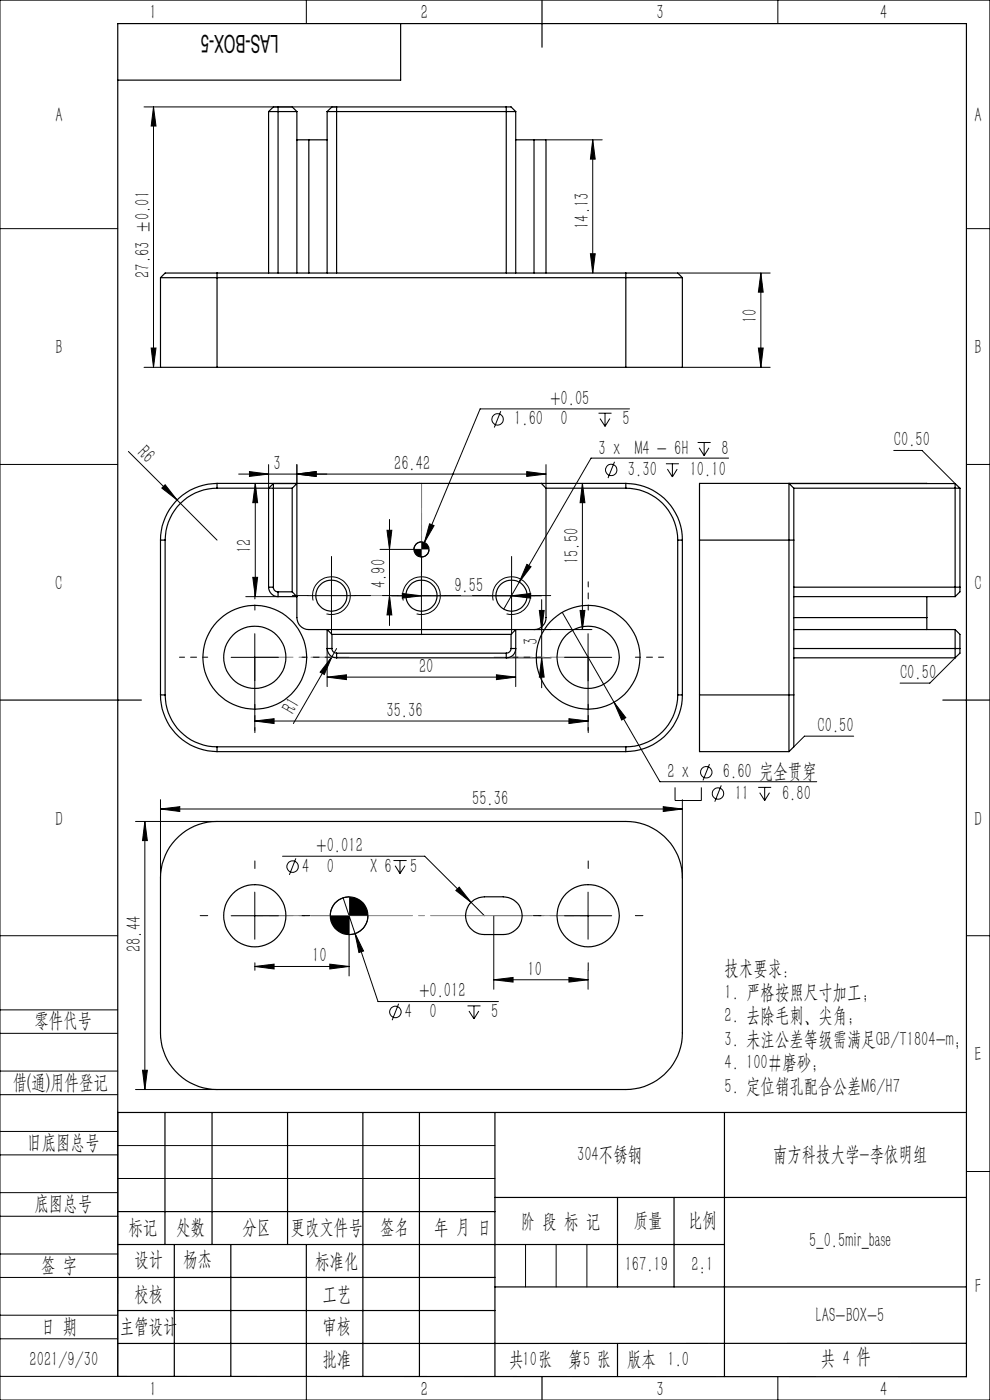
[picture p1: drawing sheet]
<svg xmlns="http://www.w3.org/2000/svg" width="210mm" height="297mm" viewBox="0 0 210 297" stroke-linecap="round" stroke-linejoin="round" font-family="sans-serif">
<g fill="none" stroke="#000" stroke-width=".21">
<path d="M0 0h210v297h-210zM65 0v5M165 0v5M30.6 22.7h40.8M32.6 22.7v55.2M32.6 22.7l.5 4h-1zM115.8 29.7h11.9M125.7 29.7v28.2M125.7 29.7l.6 4.1h-1.1zM0 48.5h25M125.2 53.8h1.1l-.6 4.1zM143.8 57.9h19.6"/>
<path d="M161.4 57.9l.5 4.1h-1zM161.4 57.9v20M205 48.5h5M30.6 77.9h3.4M32.1 73.8h1l-.5 4.1zM144.7 77.9h18.7M160.9 73.8h1l-.5 4.1zM0 98.5h25M27.2 95.8l10.4 10.3M57 98.6v5M63 98.6v4M106.2 87.2l-1.4 3.5"/>
<path d="M115.8 98.6v5M127 87.7h2.7M127.3 88.8l1 1.6M128.3 87.7v2.7M129.4 88.8l-1.1 1.6M130.4 98l-1.4 3.4M133.5 86.7h-31.7l-11.8 28.4M141.3 98.4h2.7M141.6 99.5l1 1.7M142.6 98.4v2.8M143.7 99.5l-1.1 1.7M148 93.9h2.7"/>
<path d="M148.3 95l1.1 1.7M149.4 93.9v2.8M150.4 95l-1 1.7M154.6 97.2h-29.2l-15.3 26.3M189.6 95.6h6l7 7M205 98.5h5M35 102.8l2.6 3.3-3.3-2.6zM37.6 106.1l8.4 8.5M52.9 100l4.1 .6-4.1 .5zM54.2 102.5v24.1M54.2 102.5l.4 4.1h-1zM63 100.6l4.1-.6v1.1z"/>
<path d="M80.6 116.6h8.8M82.1 112.5h1l-.5 4.1zM82.6 110.2v22.5M89.4 115a1.57 1.57 0 0 0-1.6 1.6M90 115.1l-1.2 2.9M91 116.6v.1a1.65 1.65 0 0 1-1.6 1.5M91.1 111.1l1 .4-2.1 3.6zM111.7 100l4.1 .6-4.1 .5zM111.8 119.7l.8 .5-2.5 3.3zM115.8 100.6h-65.2M123.5 102.5l.6 4.1h-1.1zM123.5 102.5v31.1"/>
<path d="M49 139.4h10.1M52.1 126.6h6.9M53.6 122.5h1l-.4 4.1zM54 134.4v20.6M65.3 126.4h10M66.4 127.4a4 4 0 0 1 3.6-5 4 4 0 0 1 4.3 4.3 4 4 0 0 1-5 3.5M69.4 137.6v8.1M70.3 121.4v10M70.4 139.3l-1.6 3.8-.9-.5zM70.4 139.3l-8.2 14.2M71.4 137.6l-1 1.7M82.6 126.4l.5 4.1h-1z"/>
<path d="M83 126.4h31.9M85.3 125.9l4.1 .5-4.1 .5zM85.5 127.4a4 4 0 0 1 3.6-5 4 4 0 0 1 4.3 4.4 4 4 0 0 1-5 3.4M89.4 121.4v10M104.6 127.4a4 4 0 0 1 3.6-5 4 4 0 0 1 4.3 4.3 4 4 0 0 1-5 3.5M107.4 139.6h9.5M108.5 126.4l4.1-.5v1zM108.5 121.4v10M109.4 137.6v8.1M110.1 123.5l-3.2 5.7M113.3 133.6h12.3M114.4 129.5h1l-.5 4.1z"/>
<path d="M114.9 127.2v18.7M114.9 139.6l.5 4h-1zM119.3 129.9l20.7 35.9h33.2M119.8 139.4h10M123 129.5h1.1l-.6 4.1zM124.7 134.4v20.6M202.6 139.6l-5.4 5.3h-6.3M54 153l4.1-.5v1zM54 153h70.7M69.4 143.6l4.1-.4v1zM69.4 143.6h40M105.3 143.2l4.1 .4-4.1 .6z"/>
<path d="M120.7 152.5l4 .5-4 .5zM130.2 149l2.6 3.3-.9 .4zM181.1 156.2h-10.5l-2.2 2.2M28.8 174.3h17.2M30.7 174.3v56.8M30.7 174.3l.6 4h-1.1zM34 171.6l4.1-.5v1.1zM34 169.6v16.7M34 171.6h110.7M140.7 171.1l4 .5-4 .6zM143.2 167v2.8h5.6v-2.8M144.7 169.6v16.7"/>
<path d="M150.5 162.1l-1.4 3.5M153 166.6l-1.4 3.5M160.8 167h2.8M161.1 168.2l1.1 1.6M162.2 167v2.8M163.2 168.2l-1 1.6M0 198.5h25M49 194.3h10.1M54 189.3v9.9M59.9 181.6h30.2l12.7 12.7M62.8 182.1l-1.4 3.5M72.8 190.5l2.5 7.5"/>
<path d="M74 190.2a4 4 0 0 0-3.9 4.1M74 194.3v12.7M75.3 198l1.8 3.8-1 .3zM75.3 198l4.9 14.5h25.5M78 194.3a4 4 0 0 1-4 4M83.5 182.6h2.8M83.8 183.7l1 1.6M84.8 182.6v2.7M85.9 183.7l-1.1 1.6M97.4 188.2l2.5 3.2-3.2-2.5zM104.7 194.3v15.6M119.8 194.3h10"/>
<path d="M124.7 189.3v9.9M205 198.5h5M0 214.2h25M0 219.2h25M54 205l4.1-.5v1.1zM54 205h20M70 204.5l4 .5-4 .6zM84.6 212.9l-1.4 3.5M99.2 213.4h2.7M99.5 214.5l1 1.6M100.5 213.4v2.7M101.6 214.5l-1.1 1.6"/>
<path d="M104.7 207.9l4.1-.5v.9zM104.7 207.9h20M120.7 207.4l4 .5-4 .4zM124.7 205.9v4M0 232.2h25M0 227.2h25M25 236v56h-25M28.8 231.1h17.2M30.2 227h1.1l-.6 4.1zM0 245h25M0 240h25M0 258h25"/>
<path d="M0 253h25M25 243h80M25 250h80M205 248.5h5M0 271h25M0 266h25M0 279h25M111.5 264v9M118 264v9M124.5 264v9M0 284h25M65 292.1v4.9"/>
<path d="M153.7 292h.1M165 292v5"/>
<circle cx="105.5" cy="89" r="1.21"/>
<circle cx="129.7" cy="99.7" r="1.22"/>
<circle cx="149.8" cy="163.8" r="1.22"/>
<circle cx="152.3" cy="168.3" r="1.22"/>
<circle cx="62.1" cy="183.8" r="1.21"/>
<circle cx="83.9" cy="214.7" r="1.21"/>
</g>
<g fill="none" stroke="#000" stroke-width=".25">
<path d="M85 5v12h-60M115 0v10M57 23.7h6M57 23.7v34.2M59 22.7h-1l-1 1M59 22.7v35.2M59 22.7h3l1 1M63 29.7h2.5M63 23.7v34.2M65.5 29.7v28.2M65.5 29.7h3.9M69.4 23.7h40"/>
<path d="M69.4 23.7v34.2M71.4 22.7h-1l-1 1M71.4 22.7v35.2M71.4 22.7h36M107.4 22.7h1l1 1M107.4 22.7v35.2M109.4 23.7v34.2M109.4 29.7h3.9M113.3 29.7h2.5v28.2M113.3 29.7v28.2M34 58.9h110.7M34 58.9v19h12"/>
<path d="M46 57.9h-11l-1 1M46 57.9v20M46 57.9h86.8M132.8 57.9h11l.9 1M132.8 57.9v20M144.7 58.9v19h-11.9M46 77.9h86.8M34 114.6h1M34 114.6v32.8M35 114.6v32.8M46 103.6a11 11 0 0 0-11 11M46 102.5a12 12 0 0 0-12 12.1"/>
<path d="M46 103.6h16M46 102.5h86.8M46 102.5v1.1M62 103.6l1-1.1v28.5a2.53 2.53 0 0 0 2.5 2.6h47.8a2.53 2.53 0 0 0 2.5-2.6v-27.4M62 103.6v22M114.8 102.5l1 1.1M115.8 103.6h17M132.8 103.6a11 11 0 0 1 11 11M132.8 102.5a12 12 0 0 1 11.9 12.1M132.8 102.5v1.1M143.8 114.6v32.8M143.8 114.6h.9"/>
<path d="M144.7 114.6v32.8M148.4 114.6h20M148.4 114.6v32.8M168.4 103.6l-1-1.1v57M168.4 103.6v11M168.4 103.6h35.2M168.4 114.6v32.8M196.6 102.5v.1M202.6 102.6l-54.2-.1v12.1M202.6 102.6v24M202.6 102.6l1 1M203.6 103.6v21"/>
<path d="M57 124.6a2.05 2.05 0 0 0 2 2M57 124.6v-21l1-1v22M57 124.6h1M58 124.6a.96 .96 0 0 0 1 1M59 125.6h3M59 125.6v1M62 125.6l1 1h-4M69.4 137.6a1.99 1.99 0 0 0 2 2M69.4 137.6h1M70.4 137.6a.96 .96 0 0 0 1 1M70.4 134.6h38M70.4 134.6l-1-1v4"/>
<path d="M70.4 134.6v3M71.4 139.6h36M71.4 138.6v1M71.4 138.6h36M107.4 138.6v1M108.4 137.6a1.02 1.02 0 0 1-1 1M108.4 134.6l1-1v4M108.4 137.6h1M108.4 134.6v3M109.4 137.6a1.93 1.93 0 0 1-2 2M168.4 133.6h34.2M168.4 137.6h35.2"/>
<path d="M168.4 139.6h34.2M168.4 124.6h35.2M168.4 126.6h34.2M168.4 131h28.2M196.6 131v2.6M196.6 126.6v4.4M202.6 133.6v6M202.6 133.6l1 1v3M203.6 124.6v1l-1 1M203.6 137.6v1l-1 1M0 148.5h30M34 147.4a12 12 0 0 0 12 12.1"/>
<path d="M34 147.4h1M35 147.4a11 11 0 0 0 11 11M46 159.5h86.8M46 158.4v1.1M46 158.4h86.8M132.8 158.4v1.1M143.8 147.4a11 11 0 0 1-11 11M143.8 147.4h.9M144.7 147.4a12 12 0 0 1-11.9 12.1M148.4 147.4v12.1h19M148.4 147.4h20M168.4 147.4v11l-1 1.1"/>
<path d="M200 148.5h10M37.2 178.1a11.8 11.8 0 0 1 8.8-3.8h86.8a12 12 0 0 1 11.9 12v32.8a12 12 0 0 1-11.9 12h-86.8a12 12 0 0 1-12-12v-32.8a12.3 12.3 0 0 1 3.2-8.2zM99.7 191.6a4.4 4.4 0 0 1 3.1-1.4h4a4 4 0 0 1 4 4.1 4 4 0 0 1-4 4h-4a4 4 0 0 1-3.7-2.4 4 4 0 0 1 .6-4.3zM25 236h180M35 236v28M45 236v28M61 236v28M77 236v56M89 236v56M105 236v56M153.7 236v56M25 257h80"/>
<path d="M105 254h100M131 254v19M143 254v19M25 264h128.7M25 271h80M25 278h80M37 264v28M49 264v28M65 264.1v28M105 273h100M25 292l180 .1v-287.1h-180v287M115 292v5"/>
<path d="M131 285v7M205 285h-180"/>
<circle cx="89.4" cy="116.6" r="1.59"/>
<circle cx="54" cy="139.5" r="11"/>
<circle cx="54.1" cy="139.4" r="6.6"/>
<circle cx="70.3" cy="126.4" r="3.3"/>
<circle cx="89.4" cy="126.4" r="3.3"/>
<circle cx="108.5" cy="126.4" r="3.3"/>
<circle cx="124.8" cy="139.4" r="6.6"/>
<circle cx="124.8" cy="139.5" r="11"/>
<circle cx="54.1" cy="194.3" r="6.6"/>
<circle cx="74" cy="194.3" r="4"/>
<circle cx="124.8" cy="194.3" r="6.6"/>
</g>
<path d="M54.1 139.4h20M124.8 139.4h-20M54.1 194.2h20M124.8 194.2h-20" fill="none" stroke="#808080" stroke-width=".21" stroke-dasharray="30.5 1.3 1.3 1.3" stroke-dashoffset="22.4"/>
<path d="M89.4 102.5v23.8" fill="none" stroke="#808080" stroke-width=".21" stroke-dasharray="30.5 1.3 1.3 1.3" stroke-dashoffset="20.5"/>
<path d="M70.3 126.3h38.2" fill="none" stroke="#808080" stroke-width=".21" stroke-dasharray="30.5 1.3 1.3 1.3" stroke-dashoffset="13.3"/>
<path d="M89.4 102.5v14" fill="none" stroke="#808080" stroke-width=".21" stroke-dasharray="30.5 1.3 1.3 1.3" stroke-dashoffset="25.4"/>
<path d="M54.1 194.2h70.7" fill="none" stroke="#808080" stroke-width=".21" stroke-dasharray="30.5 1.3 1.3 1.3" stroke-dashoffset="-3"/>
<g fill="none" stroke="#000" stroke-width=".21" stroke-dasharray="30.5 1.3 1.3 1.3">
<path d="M65.3 126.3h-3.3M70.3 121.3v-3.3M70.3 131.3v3.3M75.3 126.3h3.3M84.4 126.3h-3.3M89.4 121.3v-3.3M89.4 131.3v3.3M94.4 126.3h3.3M103.5 126.3h-3.3M108.5 121.3v-3.3M108.5 131.3v3.3M113.5 126.3h3.3"/>
<path d="M44.1 194.2h-1.6M54.1 184.2v-1.6M64.1 194.2h1.6M114.8 194.2h-1.6M124.8 184.2v-1.6M134.8 194.2h1.6M54.1 204.2v1.6M124.8 204.2v1.6"/>
</g>
<path d="M44.1 139.4h-6M54.1 129.4v-6M64.1 139.4h6M114.8 139.4h-6M124.8 129.4v-6M134.8 139.4h6M54.1 149.4v6M124.8 149.4v6" fill="none" stroke="#000" stroke-width=".21" stroke-dasharray="30.5 1.3 1.3 1.3" stroke-dashoffset="29.4"/>
<g fill="#000">
<path d="M35 102.8l2.6 3.3-3.3-2.6zM70.4 139.3l-1.6 3.8-.9-.5z"/>
<path d="M32.1 73.8h1l-.5 4.1zM32.6 22.7l.5 4h-1zM125.2 53.8h1.1l-.6 4.1zM125.7 29.7l.6 4.1h-1.1z"/>
<path d="M63 100.6l4.1-.6v1.1zM52.9 100l4.1 .6-4.1 .5z"/>
<path d="M82.1 112.5h1l-.5 4.1zM82.6 126.4l.5 4.1h-1zM123.5 102.5l.6 4.1h-1.1zM123 129.5h1.1l-.6 4.1zM54.2 102.5l.4 4.1h-1zM53.6 122.5h1l-.4 4.1zM114.4 129.5h1l-.5 4.1zM114.9 139.6l.5 4h-1zM161.4 57.9l.5 4.1h-1zM160.9 73.8h1l-.5 4.1zM30.7 174.3l.6 4h-1.1zM30.2 227h1.1l-.6 4.1z"/>
<path d="M87.8 116.6a1.63 1.63 0 0 0 1.6 1.6v-1.6zM89.4 115v1.6h1.6v-.2a1.58 1.58 0 0 0-1.6-1.4z"/>
<path d="M85.3 125.9l4.1 .5-4.1 .5zM108.5 126.4l4.1-.5v1zM63 100.6l4.1-.6v1.1zM111.7 100l4.1 .6-4.1 .5zM69.4 143.6l4.1-.4v1zM105.3 143.2l4.1 .4-4.1 .6zM111.8 119.7l-1.7 3.8 2.5-3.3zM91.1 111.1l-1.1 4 2.1-3.6zM130.2 149l1.7 3.7 .9-.4zM54 205l4.1-.5v1.1zM70 204.5l4 .5-4 .6zM104.7 207.9l4.1-.5v.9zM120.7 207.4l4 .5-4 .4zM75.3 198l.8 4.1 1-.3zM97.4 188.2l-.7 .7 3.2 2.5zM34 171.6l4.1-.5v1.1zM140.7 171.1l4 .5-4 .6z"/>
<path d="M54 153l4.1-.5v1zM120.7 152.5l4 .5-4 .5z"/>
<path d="M70.1 194.3a4 4 0 0 0 3.9 4v-4zM74 190.2v4.1h4a4 4 0 0 0-4-4.1z"/>
</g>
<text font-size="5.2" x="59.1" y="7.3" transform="rotate(-180 59.1 7.3)">LAS-BOX-5</text>
<g font-size="4.4">
<text x="31.7" y="4.1">1</text>
<text x="89.2" y="4.1">2</text>
<text x="139.2" y="4.1">3</text>
<text x="186.7" y="4.1">4</text>
<text x="11.7" y="25.9">A</text>
<text x="206.7" y="25.9">A</text>
<text x="124.9" y="48.5" transform="rotate(-90 124.9 48.5)">14.13</text>
<text x="31.7" y="58.9" transform="rotate(-90 31.7 58.9)">27.63 ±0.01</text>
<text x="160.5" y="68.6" transform="rotate(-90 160.5 68.6)">10</text>
<text x="11.7" y="75.1">B</text>
<text x="206.7" y="75.1">B</text>
<text x="116.8" y="85.9">+0.05</text>
<text x="109.1" y="90.3">1.60</text>
<text x="118.9" y="90.2">0</text>
<text x="132" y="90.3">5</text>
<text x="189.6" y="94.7">C0.50</text>
<text x="29" y="96.2" transform="rotate(45 29 96.2)">R6</text>
<text x="58" y="99.7">3</text>
<text x="83.6" y="99.7">26.42</text>
<text x="127" y="96.5">3 x M4 - 6H</text>
<text x="133.2" y="101">3.30</text>
<text x="146.3" y="101">10.10</text>
<text x="153" y="96.5">8</text>
<text x="53.3" y="117.4" transform="rotate(-90 53.3 117.4)">12</text>
<text x="122.7" y="119.7" transform="rotate(-90 122.7 119.7)">15.50</text>
<text x="11.7" y="125.1">C</text>
<text x="81.8" y="124.8" transform="rotate(-90 81.8 124.8)">4.90</text>
<text x="96.4" y="125.5">9.55</text>
<text x="206.7" y="125.1">C</text>
<text x="114.1" y="136.8" transform="rotate(-90 114.1 136.8)">3</text>
<text x="88.9" y="142.8">20</text>
<text x="190.9" y="144">C0.50</text>
<text x="62.3" y="151.7" transform="rotate(-60 62.3 151.7)">R1</text>
<text x="82" y="152.1">35.36</text>
<text x="173.4" y="155.3">C0.50</text>
<text x="141.6" y="165.1">2 x</text>
<text x="153.4" y="165.1">6.60 完全贯穿</text>
<text x="100.1" y="170.7">55.36</text>
<text x="155.9" y="169.6">11</text>
<text x="165.9" y="169.6">6.80</text>
<text x="11.7" y="175.1">D</text>
<text x="206.7" y="175.1">D</text>
<text x="64.1" y="185.1">4</text>
<text x="67.2" y="180.8">+0.012</text>
<text x="69.3" y="185.1">0</text>
<text x="78.5" y="185.1">X 6</text>
<text x="87" y="185.1">5</text>
<text x="29.9" y="202" transform="rotate(-90 29.9 202)">28.44</text>
<text x="66.2" y="204.2">10</text>
<text x="111.9" y="207">10</text>
<text x="153.7" y="206.9">技术要求：</text>
<text x="85.9" y="216">4</text>
<text x="89" y="211.6">+0.012</text>
<text x="91.1" y="216">0</text>
<text x="104.2" y="216">5</text>
<text x="153.7" y="211.9">1. 严格按照尺寸加工；</text>
<text x="7.3" y="217.9">零件代号</text>
<text x="153.7" y="216.9">2. 去除毛刺、尖角；</text>
<text x="153.7" y="221.9">3. 未注公差等级需满足GB/T1804-m；</text>
<text x="153.7" y="226.9">4. 100#磨砂；</text>
<text x="206.7" y="225.1">E</text>
<text x="2.7" y="231">借(通)用件登记</text>
<text x="153.7" y="231.9">5. 定位销孔配合公差M6/H7</text>
<text x="5.8" y="243.7">旧底图总号</text>
<text x="122.4" y="246.2">304不锈钢</text>
<text x="164" y="246.2">南方科技大学-李依明组</text>
<text x="7.3" y="256.8">底图总号</text>
<text x="27.2" y="261.9">标记</text>
<text x="37.4" y="261.9">处数</text>
<text x="51.5" y="261.9">分区</text>
<text x="61.7" y="261.9">更改文件号</text>
<text x="80.6" y="261.9">签名</text>
<text x="92.1" y="261.9">年 月 日</text>
<text x="110.5" y="260.4">阶 段 标 记</text>
<text x="134.4" y="260.4">质量</text>
<text x="145.9" y="260.4">比例</text>
<text x="8.7" y="269.8">签 字</text>
<text x="28.5" y="268.7">设计</text>
<text x="38.9" y="268.7">杨杰</text>
<text x="66.9" y="269">标准化</text>
<text x="132.5" y="269.7">167.19</text>
<text x="146.7" y="269.7">2:1</text>
<text x="171.7" y="264.6">5_0.5mir_base</text>
<text x="28.5" y="275.9">校核</text>
<text x="68.4" y="275.9">工艺</text>
<text x="206.8" y="274.4">F</text>
<text x="173.1" y="280.6">LAS-BOX-5</text>
<text x="8.7" y="282.9">日 期</text>
<text x="25.4" y="282.9">主管设计</text>
<text x="68.4" y="282.8">审核</text>
<text x="6.3" y="289.9">2021/9/30</text>
<text x="68.4" y="289.9">批准</text>
<text x="108" y="289.9">共 张</text>
<text x="110.8" y="289.9">10</text>
<text x="120.5" y="289.9">第 张</text>
<text x="123.7" y="289.9">5</text>
<text x="133" y="289.9">版本 1.0</text>
<text x="174.1" y="289.5">共 4 件</text>
<text x="31.7" y="296.1">1</text>
<text x="89.2" y="296.1">2</text>
<text x="139.2" y="296.1">3</text>
<text x="186.7" y="296.1">4</text>
</g>
</svg>
